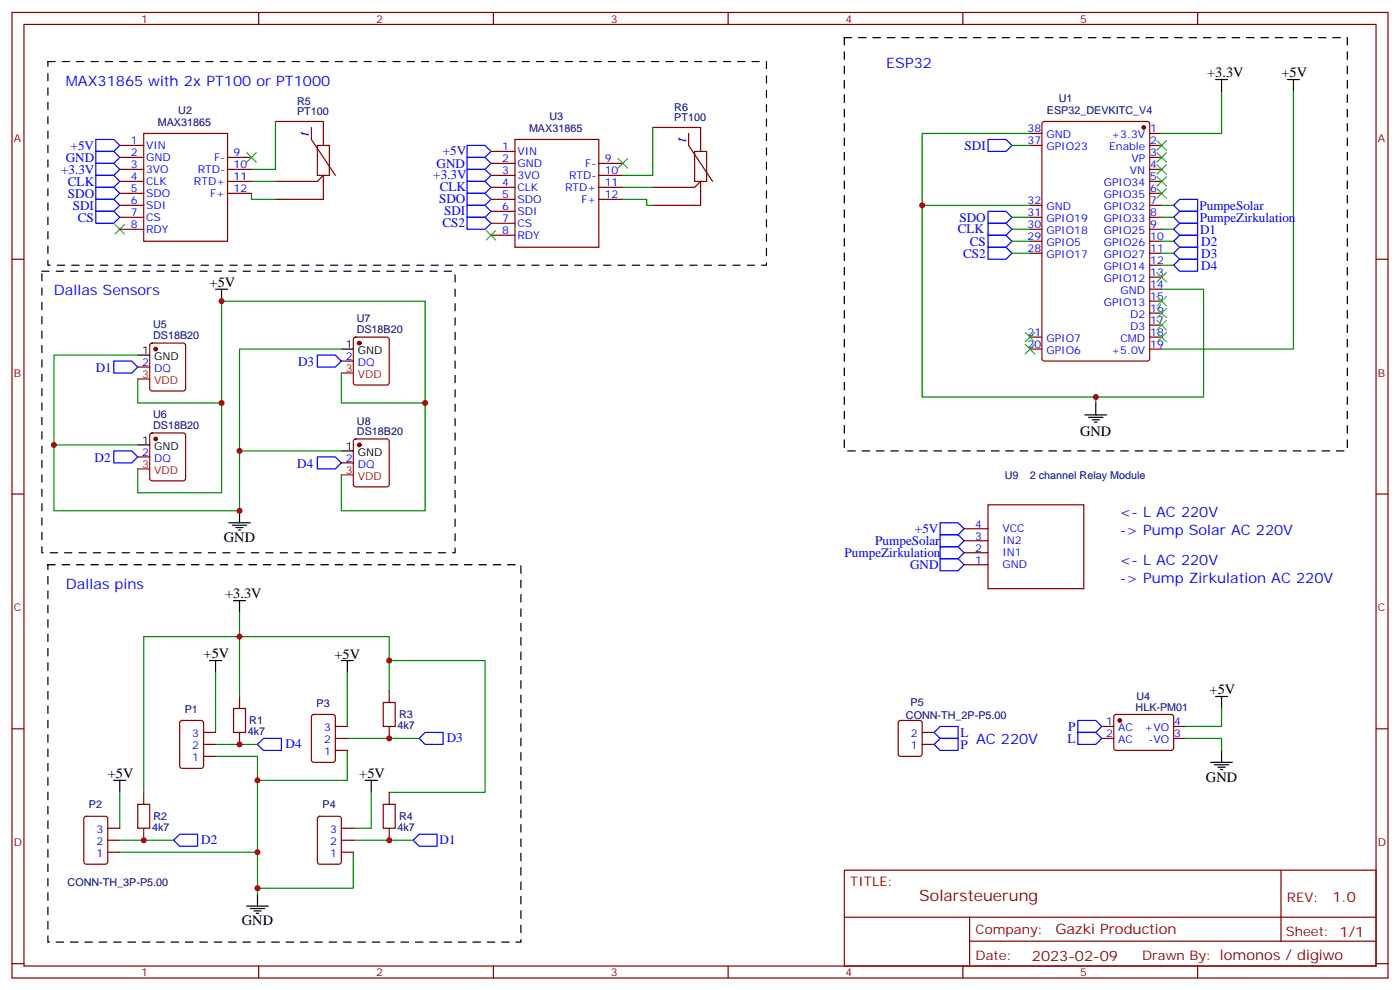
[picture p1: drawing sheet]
<svg xmlns="http://www.w3.org/2000/svg" width="412mm" height="292mm" viewBox="0 0 412 292" stroke-linecap="round" stroke-linejoin="round" font-family="sans-serif">
<g fill="none" stroke="#870000" stroke-width=".35">
<path d="M3.5 3.7h405.4v284.3h-405.4zM7.1 7.2h398.2v277.3h-398.2zM76.2 3.7v3.5M145.3 3.7v3.5M214.5 3.7v3.5M283.6 3.7v3.5M352.8 3.7v3.5M42.3 39.3h24.7v31.7h-24.7zM81.1 35.8h14.1v7M91.7 37.5v3.6l7.1 10.5M192.3 37.5h14.1v7.1M202.8 39.3v3.5l7.1 10.6"/>
<path d="M303.4 39.3h3.5M307.2 36l.4-.2h30.4l.6 .4 .1 69.4-.5 .7h-30.6l-.6-.4-.1-69.4zM338.7 39.3h3.5M35.3 42.8h7M35.3 56.9h7M35.3 53.4h7M35.3 49.9h7M35.3 46.4h7M67 56.9h7.1M67 53.4h7.1M67 49.9h7.1M67 46.4h7.1"/>
<path d="M81.1 53.4h12.4l1.7-1.8v7.1h-14.1M93.5 42.8h3.5v8.8h-3.5zM144.6 44.6h7.1M144.6 55.2h7.1M144.6 51.6h7.1M144.6 58.7h7.1M144.6 48.1h7.1M151.7 41.1h24.7v31.7h-24.7zM176.4 55.2h7M176.4 51.6h7M176.4 58.7h7M176.4 48.1h7"/>
<path d="M192.3 55.2h12.3l1.8-1.8v7.1h-14.1M204.6 44.6h3.5v8.8h-3.5zM303.4 42.8h3.5M338.7 42.8h3.5M338.7 56.9h3.5M338.7 53.4h3.5M338.7 49.9h3.5M338.7 46.4h3.5M3.5 76.3h3.6M35.3 60.5h7M35.3 64h7M35.3 67.5h7"/>
<path d="M144.6 62.2h7.1M144.6 65.8h7.1M144.6 69.3h7.1M303.4 60.5h3.5M303.4 64h3.5M303.4 67.5h3.5M303.4 71h3.5M303.4 74.6h3.5M338.7 60.5h3.5M338.7 64h3.5M338.7 67.5h3.5M338.7 71h3.5"/>
<path d="M338.7 74.6h3.5M338.7 78.1h3.5M405.3 76.3h3.6M104.3 99.5l.5-.2h9.1l.5 .2 .3 .5v12.7l-.3 .5-.5 .2h-9.1l-.5-.3-.2-.4v-12.7zM303.4 99.3h3.5M338.7 99.3h3.5M338.7 95.7h3.5M338.7 92.2h3.5M338.7 88.7h3.5M338.7 85.2h3.5M338.7 81.6h3.5M40.6 108.1h3.5"/>
<path d="M44.3 101.2l.5-.2h9.2l.5 .2 .2 .5v12.7l-.3 .5-.4 .2h-9.2l-.5-.2-.2-.5v-12.7zM100.5 106.3h3.6M303.4 102.8h3.5M338.7 102.8h3.5M40.6 134.5h3.5M44.3 127.7l.5-.2h9.2l.5 .2 .2 .5v12.7l-.3 .5-.4 .2h-9.2l-.5-.2-.2-.5v-12.7zM100.5 136.3h3.6M104.3 129.5l.5-.2h9.1l.5 .2 .3 .5v12.7l-.3 .5-.5 .2h-9.1l-.5-.3-.2-.4v-12.7zM3.5 145.5h3.6M284 159.2h7M284 155.7h7M291 148.7h28.3v24.7h-28.3z"/>
<path d="M405.3 145.5h3.6M284 166.3h7M284 162.8h7M3.5 214.6h3.6M53.2 212.4l.4-.2h5.7l.6 .4 .1 13-.5 .6-5.9 .1-.6-.5-.1-12.9zM60 219.2h3.5M60 215.7h3.5M68.8 208.6h3.5v7.1h-3.5zM70.6 205.1v3.5M70.6 215.7v3.5M92 210.6l.4-.2h5.7l.6 .4 .1 13-.5 .7h-5.9l-.6-.5-.1-12.9zM98.8 213.9h3.5"/>
<path d="M98.8 217.5h3.5M112.9 206.9h3.5v7h-3.5zM114.7 203.3v3.6M114.7 213.9v3.6M264.8 212.4l.5-.2h5.6l.7 .4v9.4l-.4 .7h-5.9l-.7-.4v-9.4zM271.6 219.2h3.6M271.6 215.7h3.6M324.6 213.9h3.5M324.6 217.5h3.5M328.3 210.6l.5-.2 16.5 .1 .4 .6v9.4l-.7 .5-16.5-.1-.4-.6v-9.2zM345.7 213.9h3.5M345.7 217.5h3.5"/>
<path d="M405.3 214.6h3.6M40.6 236.9h3.5v7h-3.5zM42.3 233.3v3.6M60 222.7h3.5M98.8 221h3.5M112.9 236.9h3.5v7h-3.5zM114.7 233.3v3.6M24.9 240.6l.5-.2h5.6l.7 .4v13l-.4 .6-5.9 .1-.7-.5v-12.9zM31.7 247.4h3.6M31.7 251h3.6M31.7 243.9h3.6M42.3 243.9v3.5"/>
<path d="M93.7 240.6l.5-.2h5.6l.7 .4v13l-.4 .6-5.9 .1-.7-.5v-12.9zM100.5 247.4h3.6M100.5 251h3.6M100.5 243.9h3.6M114.7 243.9v3.5M248.7 256.3h156.6v28.2h-156.6zM377.3 256.3v20.9M248.7 270.1h156.5M285.6 277.2h119.6M285.6 270.1v14.1M3.5 283.8h3.6M76.2 284.5v3.5"/>
<path d="M145.3 284.5v3.5M214.5 284.5v3.5M283.6 284.5v3.5M352.8 284.5v3.5M405.3 283.8h3.6"/>
</g>
<g fill="#870000" stroke="#870000" stroke-width=".35">
<circle cx="336.9" cy="37.5" r=".53"/>
<circle cx="329.8" cy="212.2" r=".53"/>
<circle cx="45.9" cy="102.8" r=".53"/>
<circle cx="45.9" cy="129.3" r=".53"/>
<circle cx="105.8" cy="101" r=".53"/>
<circle cx="105.8" cy="131" r=".53"/>
</g>
<g fill="none" stroke="#00f" stroke-width=".35">
<path d="M28.2 51.6h5.3l1.8 1.8-1.8 1.8h-5.3zM28.2 55.2h5.3l1.8 1.7-1.8 1.8h-5.3zM28.2 58.7h5.3l1.8 1.8-1.8 1.7h-5.3zM28.2 41.1h5.3l1.8 1.7-1.8 1.8h-5.3zM28.2 48.1h5.3l1.8 1.8-1.8 1.7h-5.3zM28.2 44.6h5.3l1.8 1.8-1.8 1.7h-5.3zM137.6 56.9h5.3l1.7 1.8-1.7 1.8h-5.3zM137.6 53.4h5.3l1.7 1.8-1.7 1.7h-5.3zM137.6 42.8h5.3l1.7 1.8-1.7 1.8h-5.3zM137.6 49.9h5.3l1.7 1.7-1.7 1.8h-5.3zM137.6 46.4h5.3l1.7 1.7-1.7 1.8h-5.3zM291 41.1h5.3l1.8 1.7-1.8 1.8h-5.3z"/>
<path d="M28.2 62.2h5.3l1.8 1.8-1.8 1.8h-5.3zM137.6 64h5.3l1.7 1.8-1.7 1.7h-5.3zM137.6 60.5h5.3l1.7 1.7-1.7 1.8h-5.3zM291 65.8h5.3l1.8 1.7-1.8 1.8h-5.3zM291 62.2h5.3l1.8 1.8-1.8 1.8h-5.3zM291 69.3h5.3l1.8 1.7-1.8 1.8h-5.3zM291 72.8h5.3l1.8 1.8-1.8 1.7h-5.3zM345.7 67.5l1.8-1.7h5.3v3.5h-5.3zM345.7 71l1.8-1.7h5.3v3.5h-5.3zM345.7 74.6l1.8-1.8h5.3v3.5h-5.3zM345.7 78.1l1.8-1.8h5.3v3.6h-5.3zM345.7 60.5l1.8-1.8h5.3v3.5h-5.3z"/>
<path d="M345.7 64l1.8-1.8h5.3v3.6h-5.3zM33.5 106.3h5.3l1.8 1.8-1.8 1.8h-5.3zM93.5 104.6h5.3l1.7 1.7-1.7 1.8h-5.3zM33.5 132.8h5.3l1.8 1.7-1.8 1.8h-5.3zM93.5 134.5h5.3l1.7 1.8-1.7 1.8h-5.3zM276.9 157.5h5.3l1.8 1.7-1.8 1.8h-5.3zM276.9 154h5.3l1.8 1.7-1.8 1.8h-5.3zM276.9 161h5.3l1.8 1.8-1.8 1.7h-5.3zM276.9 164.5h5.3l1.8 1.8-1.8 1.8h-5.3zM75.8 219.2l1.8-1.7h5.3v3.5h-5.3zM125.2 215.7h5.3v3.5h-5.3l-1.7-1.7zM275.2 219.2l1.7-1.7h5.3v3.5h-5.3z"/>
<path d="M275.2 215.7l1.7-1.8h5.3v3.6h-5.3zM317.5 212.2h5.3l1.8 1.7-1.8 1.8h-5.3zM317.5 215.7h5.3l1.8 1.8-1.8 1.7h-5.3zM51.2 247.4l1.7-1.7h5.3v3.5h-5.3zM121.7 247.4l1.8-1.7h5.3v3.5h-5.3z"/>
</g>
<g fill="none" stroke="#008700" stroke-width=".35">
<path d="M81.1 35.8v14.1h-7M192.3 37.5v14.1h-8.9M303.4 39.3h-31.8v77.6h51.2v1.8M359.8 27v12.3h-17.6M381 27v75.8h-38.8M74.1 56.9v1.8h7M74.1 53.4h7M183.4 58.7h7.1v1.8h1.8M183.4 55.2h8.9M298.1 42.8h5.3M271.6 60.5h31.8M298.1 67.5h5.3"/>
<path d="M298.1 64h5.3M298.1 71h5.3M298.1 74.6h5.3M342.2 67.5h3.5M342.2 64h3.5M342.2 71h3.5M342.2 74.6h3.5M342.2 60.5h3.5M342.2 78.1h3.5M342.2 85.2h12.3v31.7h-31.7M40.6 111.6v7.1h24.7v-30h59.9v61.7h-24.7v-10.6M65.3 118.7v26.4h-24.7v-7"/>
<path d="M100.5 102.8h-29.9v47.6h-54.7v-45.8h24.7M100.5 109.9v8.8h24.7M15.9 131h24.7M70.6 132.8h29.9M63.5 198v17.7M70.6 180.4v24.7M102.3 198v15.9M114.7 194.5h28.2v38.8h-28.2M63.5 219.2h12.3M102.3 217.5h21.2M114.7 203.3v-15.8h-72.4v45.8M349.2 217.5h10.6v3.5"/>
<path d="M359.8 208.6v5.3h-10.6M35.3 233.3v10.6M63.5 222.7h12.3v40.6M102.3 221v8.8h-26.5M109.4 233.3v10.6h-5.3M35.3 247.4h15.9M35.3 251h40.5M104.1 251v10.5h-28.3M104.1 247.4h17.6"/>
</g>
<g fill="none" stroke="#000" stroke-width=".35">
<path d="M358.1 23.4h3.5M359.8 23.4v3.6M379.2 23.4h3.6M381 23.4v3.6M63.5 85.2h3.5M65.3 85.2v3.5M40.6 104.6h3.5M100.5 102.8h3.6M322.8 118.7v3.5M40.6 131h3.5M100.5 132.8h3.6M319.6 122.2h6.4"/>
<path d="M320.7 122.9h4.2M321.7 123.6h2.1M322.4 124.3h.7M67.4 154h6.3M68.4 154.7h4.3M69.5 155.4h2.1M70.2 156.1h.7M70.6 150.4v3.6M68.8 176.9h3.5M70.6 176.9v3.5M61.7 194.5h3.6M63.5 194.5v3.5"/>
<path d="M100.5 194.5h3.6M102.3 194.5v3.5M358.1 205.1h3.5M359.8 205.1v3.5M33.5 229.8h3.5M35.3 229.8v3.5M107.6 229.8h3.5M109.4 229.8v3.5M356.7 224.5h6.3M357.7 225.2h4.2M358.8 225.9h2.1M359.5 226.6h.7"/>
<path d="M359.8 221v3.5M72.7 266.8h6.3M73.7 267.5h4.3M74.8 268.3h2.1M75.5 269h.7M75.8 263.3v3.5"/>
</g>
<path d="M14.1 18.1h211.7v60h-211.7v-60M248.7 11.1h148.2v121.7h-148.2zM12.3 79.9h121.8v82.9h-121.8v-82.9M14.1 166.3h139.4v111.1h-139.4z" fill="none" stroke="#000" stroke-width=".35" stroke-dasharray="2.1 2.1"/>
<g fill="none" stroke="#3c3" stroke-width=".35">
<path d="M72.7 44.9l2.8 2.9M75.5 44.9l-2.8 2.9M182 46.7l2.9 2.8M184.9 46.7l-2.9 2.8M340.8 41.4l2.8 2.8M340.8 44.9l2.8 2.9M340.8 48.5l2.8 2.8M340.8 52l2.8 2.8M340.8 55.5l2.8 2.8M343.6 41.4l-2.8 2.8M343.6 44.9l-2.8 2.9M343.6 48.5l-2.8 2.8"/>
<path d="M343.6 52l-2.8 2.8M343.6 55.5l-2.8 2.8M33.9 66.1l2.8 2.8M36.7 66.1l-2.8 2.8M143.2 67.9l2.8 2.8M146 67.9l-2.8 2.8M302 97.9l2.8 2.8M304.8 97.9l-2.8 2.8M340.8 80.2l2.8 2.8M340.8 87.3l2.8 2.8M340.8 90.8l2.8 2.8M340.8 94.3l2.8 2.9"/>
<path d="M340.8 97.9l2.8 2.8M343.6 80.2l-2.8 2.8M343.6 87.3l-2.8 2.8M343.6 90.8l-2.8 2.8M343.6 94.3l-2.8 2.9M343.6 97.9l-2.8 2.8M302 101.4l2.8 2.8M304.8 101.4l-2.8 2.8"/>
</g>
<path d="M40.6 111.6h3.5M100.5 109.9h3.6M40.6 138.1h3.5M100.5 139.8h3.6" fill="none" stroke="#f00" stroke-width=".35"/>
<g fill="#c00">
<circle cx="114.7" cy="247.4" r=".88"/>
<circle cx="114.7" cy="217.5" r=".88"/>
<circle cx="42.3" cy="247.4" r=".88"/>
<circle cx="75.8" cy="251" r=".88"/>
<circle cx="75.8" cy="229.8" r=".88"/>
<circle cx="75.8" cy="261.5" r=".88"/>
<circle cx="271.6" cy="60.5" r=".88"/>
<circle cx="322.8" cy="116.9" r=".88"/>
<circle cx="114.7" cy="194.5" r=".88"/>
<circle cx="70.6" cy="219.2" r=".88"/>
<circle cx="70.6" cy="132.8" r=".88"/>
<circle cx="70.6" cy="150.4" r=".88"/>
<circle cx="65.3" cy="118.7" r=".88"/>
<circle cx="15.9" cy="131" r=".88"/>
<circle cx="65.3" cy="88.7" r=".88"/>
<circle cx="125.2" cy="118.7" r=".88"/>
<circle cx="70.6" cy="187.5" r=".88"/>
</g>
<g font-size="4.6" fill="#00f">
<text x="91" y="40" transform="rotate(-90 91 40)">t</text>
<text x="202.1" y="41.8" transform="rotate(-90 202.1 41.8)">t</text>
</g>
<text font-size="4.6" fill="#800" x="270.8" y="265.3">Solarsteuerung</text>
<g font-size="4.2" fill="#00f">
<text x="261.1" y="19.9">ESP32</text>
<text x="19.4" y="25.2">MAX31865 with 2x PT100 or PT1000</text>
<text x="15.9" y="86.9">Dallas Sensors</text>
<text x="329.8" y="152.2">&lt;- L AC 220V</text>
<text x="329.8" y="157.5">-&gt; Pump Solar AC 220V</text>
<text x="329.8" y="166.3">&lt;- L AC 220V</text>
<text x="19.4" y="173.4">Dallas pins</text>
<text x="329.8" y="171.6">-&gt; Pump Zirkulation AC 220V</text>
<text x="287.5" y="219.2">AC 220V</text>
</g>
<g font-size="4.2">
<text x="355.6" y="22.7">+3.3V</text>
<text x="377.5" y="22.7">+5V</text>
<text x="61.7" y="84.5">+5V</text>
<text x="318.2" y="128.3">GND</text>
<text x="66" y="159.6">GND</text>
<text x="66.3" y="176.2">+3.3V</text>
<text x="60" y="193.8">+5V</text>
<text x="98.5" y="194.2">+5V</text>
<text x="356.3" y="204.4">+5V</text>
<text x="31.7" y="229.1">+5V</text>
<text x="105.8" y="229.1">+5V</text>
<text x="355.2" y="230.2">GND</text>
<text x="71.3" y="272.5">GND</text>
</g>
<g font-size="4.2" fill="#800">
<text x="392.5" y="265.5">1.0</text>
<text x="310.9" y="275.1">Gazki Production</text>
<text x="304" y="282.9">2023-02-09</text>
</g>
<g font-size="3.9" fill="#00f">
<text x="19.4" y="47.6">GND</text>
<text x="20.8" y="44.1">+5V</text>
<text x="130.4" y="45.8">+5V</text>
<text x="284.1" y="44.1">SDI</text>
<text x="18" y="51.2">+3.3V</text>
<text x="127.6" y="52.8">+3.3V</text>
<text x="128.6" y="49.4">GND</text>
<text x="20" y="58.2">SDO</text>
<text x="20" y="54.7">CLK</text>
<text x="129.3" y="59.9">SDO</text>
<text x="129.6" y="56.4">CLK</text>
<text x="21.5" y="61.7">SDI</text>
<text x="22.9" y="65.3">CS</text>
<text x="130.8" y="63.4">SDI</text>
<text x="282.6" y="65.3">SDO</text>
<text x="353.3" y="61.7">PumpeSolar</text>
<text x="353.4" y="65.3">PumpeZirkulation</text>
<text x="130.3" y="67">CS2</text>
<text x="282.1" y="68.7">CLK</text>
<text x="353.5" y="68.8">D1</text>
<text x="283.7" y="75.8">CS2</text>
<text x="285.6" y="72.3">CS</text>
<text x="353.9" y="72.4">D2</text>
<text x="353.9" y="75.9">D3</text>
<text x="353.9" y="79.5">D4</text>
<text x="87.8" y="107.9">D3</text>
<text x="28.2" y="109.6">D1</text>
<text x="27.8" y="136.1">D2</text>
<text x="87.5" y="137.8">D4</text>
<text x="257.8" y="160.6">PumpeSolar</text>
<text x="269.5" y="157">+5V</text>
<text x="248.8" y="164.1">PumpeZirkulation</text>
<text x="268.1" y="167.6">GND</text>
<text x="314.7" y="215.1">P</text>
<text x="84.1" y="220.3">D4</text>
<text x="131.6" y="218.5">D3</text>
<text x="282.9" y="220.6">P</text>
<text x="282.9" y="217">L</text>
<text x="314.4" y="218.7">L</text>
<text x="59.3" y="248.5">D2</text>
<text x="129.5" y="248.5">D1</text>
</g>
<g font-size="3.9" fill="#800">
<text x="250.5" y="260.8">TITLE:</text>
<text x="379.1" y="265.5">REV:</text>
<text x="287.4" y="275">Company:</text>
<text x="378.7" y="275.7">Sheet: 1/1</text>
<text x="287.4" y="282.7">Date:</text>
<text x="336.4" y="282.8">Drawn By: lomonos / digiwo</text>
</g>
<g font-size="3.2" fill="#800">
<text x="41.6" y="6.7">1</text>
<text x="110.8" y="6.7">2</text>
<text x="179.9" y="6.7">3</text>
<text x="249.1" y="6.7">4</text>
<text x="318.2" y="6.7">5</text>
<text x="4.1" y="41.8">A</text>
<text x="405.9" y="41.8">A</text>
<text x="4.1" y="110.9">B</text>
<text x="405.9" y="110.9">B</text>
<text x="4.1" y="180.1">C</text>
<text x="405.9" y="180.1">C</text>
<text x="4.1" y="249.2">D</text>
<text x="405.9" y="249.2">D</text>
<text x="41.6" y="287.5">1</text>
<text x="110.8" y="287.5">2</text>
<text x="179.9" y="287.5">3</text>
<text x="249.1" y="287.5">4</text>
<text x="318.2" y="287.5">5</text>
</g>
<g font-size="3.2" fill="#000080">
<text x="311.9" y="30">U1</text>
<text x="52.5" y="33.5">U2</text>
<text x="87.5" y="34">PT100</text>
<text x="87.5" y="30.9">R5</text>
<text x="161.9" y="35.3">U3</text>
<text x="198.6" y="35.8">PT100</text>
<text x="198.6" y="32.7">R6</text>
<text x="308.4" y="33.5">ESP32_DEVKITC_V4</text>
<text x="46.5" y="37">MAX31865</text>
<text x="155.8" y="38.8">MAX31865</text>
<text x="105.1" y="95">U7</text>
<text x="45.1" y="99.8">DS18B20</text>
<text x="45.1" y="96.7">U5</text>
<text x="105.1" y="98">DS18B20</text>
<text x="45.1" y="123.2">U6</text>
<text x="105.1" y="125.1">U8</text>
<text x="45.1" y="126.2">DS18B20</text>
<text x="105.1" y="128.2">DS18B20</text>
<text x="296" y="141.1">U9</text>
<text x="303.4" y="141.1">2 channel Relay Module</text>
<text x="54.4" y="209.9">P1</text>
<text x="93.2" y="208.1">P3</text>
<text x="268.2" y="207.9">P5</text>
<text x="334.5" y="209.2">HLK-PM01</text>
<text x="334.8" y="206">U4</text>
<text x="73.4" y="213.2">R1</text>
<text x="117.1" y="214.7">4k7</text>
<text x="117.5" y="211.4">R3</text>
<text x="266.9" y="211.6">CONN-TH_2P-P5.00</text>
<text x="73" y="216.5">4k7</text>
<text x="26.2" y="238.1">P2</text>
<text x="95" y="238.1">P4</text>
<text x="44.8" y="244.7">4k7</text>
<text x="45.2" y="241.4">R2</text>
<text x="117.1" y="244.7">4k7</text>
<text x="117.5" y="241.4">R4</text>
<text x="19.9" y="261">CONN-TH_3P-P5.00</text>
</g>
<g font-size="3.2" fill="#00f">
<text x="302.7" y="38.9">38</text>
<text x="308.2" y="40.7">GND</text>
<text x="327.4" y="40.7">+3.3V</text>
<text x="338.8" y="38.9">1</text>
<text x="38.6" y="42.5">1</text>
<text x="38.6" y="46">2</text>
<text x="43" y="43.9">VIN</text>
<text x="43" y="47.4">GND</text>
<text x="63.1" y="47.4">F-</text>
<text x="68.8" y="46">9</text>
<text x="147.9" y="44.2">1</text>
<text x="147.9" y="47.8">2</text>
<text x="152.4" y="45.6">VIN</text>
<text x="178.2" y="47.8">9</text>
<text x="302.7" y="42.5">37</text>
<text x="308.2" y="44.2">GPIO23</text>
<text x="326.7" y="44.2">Enable</text>
<text x="333.3" y="47.8">VP</text>
<text x="338.8" y="46">3</text>
<text x="338.8" y="42.5">2</text>
<text x="38.6" y="49.5">3</text>
<text x="38.6" y="53.1">4</text>
<text x="43" y="50.9">3VO</text>
<text x="58.3" y="50.9">RTD-</text>
<text x="68.8" y="49.5">10</text>
<text x="68.8" y="53.1">11</text>
<text x="147.9" y="51.3">3</text>
<text x="152.4" y="52.7">3VO</text>
<text x="152.4" y="49.2">GND</text>
<text x="167.6" y="52.7">RTD-</text>
<text x="172.4" y="49.2">F-</text>
<text x="178.2" y="51.3">10</text>
<text x="332.8" y="51.3">VN</text>
<text x="338.8" y="53.1">5</text>
<text x="338.8" y="49.5">4</text>
<text x="38.6" y="56.6">5</text>
<text x="43" y="54.5">CLK</text>
<text x="43" y="58">SDO</text>
<text x="57.1" y="54.5">RTD+</text>
<text x="61.9" y="58">F+</text>
<text x="68.8" y="56.6">12</text>
<text x="147.9" y="54.8">4</text>
<text x="147.9" y="58.3">5</text>
<text x="152.4" y="56.2">CLK</text>
<text x="152.4" y="59.8">SDO</text>
<text x="166.5" y="56.2">RTD+</text>
<text x="171.3" y="59.8">F+</text>
<text x="178.2" y="54.8">11</text>
<text x="178.2" y="58.3">12</text>
<text x="325.1" y="58.3">GPIO35</text>
<text x="325.1" y="54.8">GPIO34</text>
<text x="338.8" y="56.6">6</text>
<text x="38.6" y="60.1">6</text>
<text x="38.6" y="63.6">7</text>
<text x="43" y="61.5">SDI</text>
<text x="43" y="65.1">CS</text>
<text x="147.9" y="61.9">6</text>
<text x="147.9" y="65.4">7</text>
<text x="152.4" y="63.3">SDI</text>
<text x="302.7" y="60.1">32</text>
<text x="302.7" y="63.6">31</text>
<text x="308.2" y="61.9">GND</text>
<text x="308.2" y="65.4">GPIO19</text>
<text x="325.1" y="65.4">GPIO33</text>
<text x="325.1" y="61.9">GPIO32</text>
<text x="338.8" y="63.6">8</text>
<text x="338.8" y="60.1">7</text>
<text x="38.6" y="67.2">8</text>
<text x="43" y="68.6">RDY</text>
<text x="147.9" y="68.9">8</text>
<text x="152.4" y="66.8">CS</text>
<text x="152.4" y="70.3">RDY</text>
<text x="302.7" y="67.2">30</text>
<text x="302.7" y="70.7">29</text>
<text x="308.2" y="68.9">GPIO18</text>
<text x="325.1" y="68.9">GPIO25</text>
<text x="338.8" y="70.7">10</text>
<text x="338.8" y="67.2">9</text>
<text x="302.7" y="74.2">28</text>
<text x="308.2" y="72.5">GPIO5</text>
<text x="308.2" y="76">GPIO17</text>
<text x="325.1" y="76">GPIO27</text>
<text x="325.1" y="72.5">GPIO26</text>
<text x="338.8" y="77.8">12</text>
<text x="338.8" y="74.2">11</text>
<text x="325.1" y="83">GPIO12</text>
<text x="325.1" y="79.5">GPIO14</text>
<text x="338.8" y="81.3">13</text>
<text x="330.1" y="86.6">GND</text>
<text x="338.8" y="88.3">15</text>
<text x="338.8" y="84.8">14</text>
<text x="325.1" y="90.1">GPIO13</text>
<text x="332.9" y="93.6">D2</text>
<text x="338.8" y="95.4">17</text>
<text x="338.8" y="91.9">16</text>
<text x="302.7" y="98.9">21</text>
<text x="308.2" y="100.7">GPIO7</text>
<text x="330" y="100.7">CMD</text>
<text x="332.9" y="97.2">D3</text>
<text x="338.8" y="98.9">18</text>
<text x="41.9" y="107.7">2</text>
<text x="101.9" y="106">2</text>
<text x="105.4" y="107.7">DQ</text>
<text x="302.7" y="102.4">20</text>
<text x="308.2" y="104.2">GPIO6</text>
<text x="327.4" y="104.2">+5.0V</text>
<text x="338.8" y="102.4">19</text>
<text x="45.4" y="109.5">DQ</text>
<text x="41.9" y="134.2">2</text>
<text x="45.4" y="136">DQ</text>
<text x="101.9" y="136">2</text>
<text x="105.4" y="137.7">DQ</text>
<text x="287.3" y="155.4">4</text>
<text x="287.3" y="158.9">3</text>
<text x="295.3" y="160.3">IN2</text>
<text x="295.3" y="156.8">VCC</text>
<text x="287.3" y="165.9">1</text>
<text x="287.3" y="162.4">2</text>
<text x="295.3" y="167.4">GND</text>
<text x="295.3" y="163.8">IN1</text>
<text x="95.5" y="215.3">3</text>
<text x="325.9" y="213.6">1</text>
<text x="329.4" y="215.3">AC</text>
<text x="337.2" y="215.3">+VO</text>
<text x="345.9" y="213.6">4</text>
<text x="56.7" y="220.6">2</text>
<text x="56.7" y="217.1">3</text>
<text x="95.5" y="218.9">2</text>
<text x="268.3" y="220.6">1</text>
<text x="268.3" y="217.1">2</text>
<text x="325.9" y="217.1">2</text>
<text x="329.4" y="218.9">AC</text>
<text x="338.3" y="218.9">-VO</text>
<text x="345.9" y="217.1">3</text>
<text x="56.7" y="224.2">1</text>
<text x="95.5" y="222.4">1</text>
<text x="28.4" y="245.3">3</text>
<text x="97.2" y="245.3">3</text>
<text x="28.4" y="248.8">2</text>
<text x="97.2" y="248.8">2</text>
<text x="28.4" y="252.4">1</text>
<text x="97.2" y="252.4">1</text>
</g>
<g font-size="3.2">
<text x="41.9" y="104.2">1</text>
<text x="45.4" y="106">GND</text>
<text x="101.9" y="102.4">1</text>
<text x="105.4" y="104.2">GND</text>
<text x="41.9" y="130.7">1</text>
<text x="45.4" y="132.4">GND</text>
<text x="101.9" y="132.4">1</text>
<text x="105.4" y="134.2">GND</text>
</g>
<g font-size="3.2" fill="#f00">
<text x="41.9" y="111.3">3</text>
<text x="45.4" y="113">VDD</text>
<text x="101.9" y="109.5">3</text>
<text x="105.4" y="111.3">VDD</text>
<text x="41.9" y="137.7">3</text>
<text x="45.4" y="139.5">VDD</text>
<text x="101.9" y="139.5">3</text>
<text x="105.4" y="141.3">VDD</text>
</g>
</svg>
